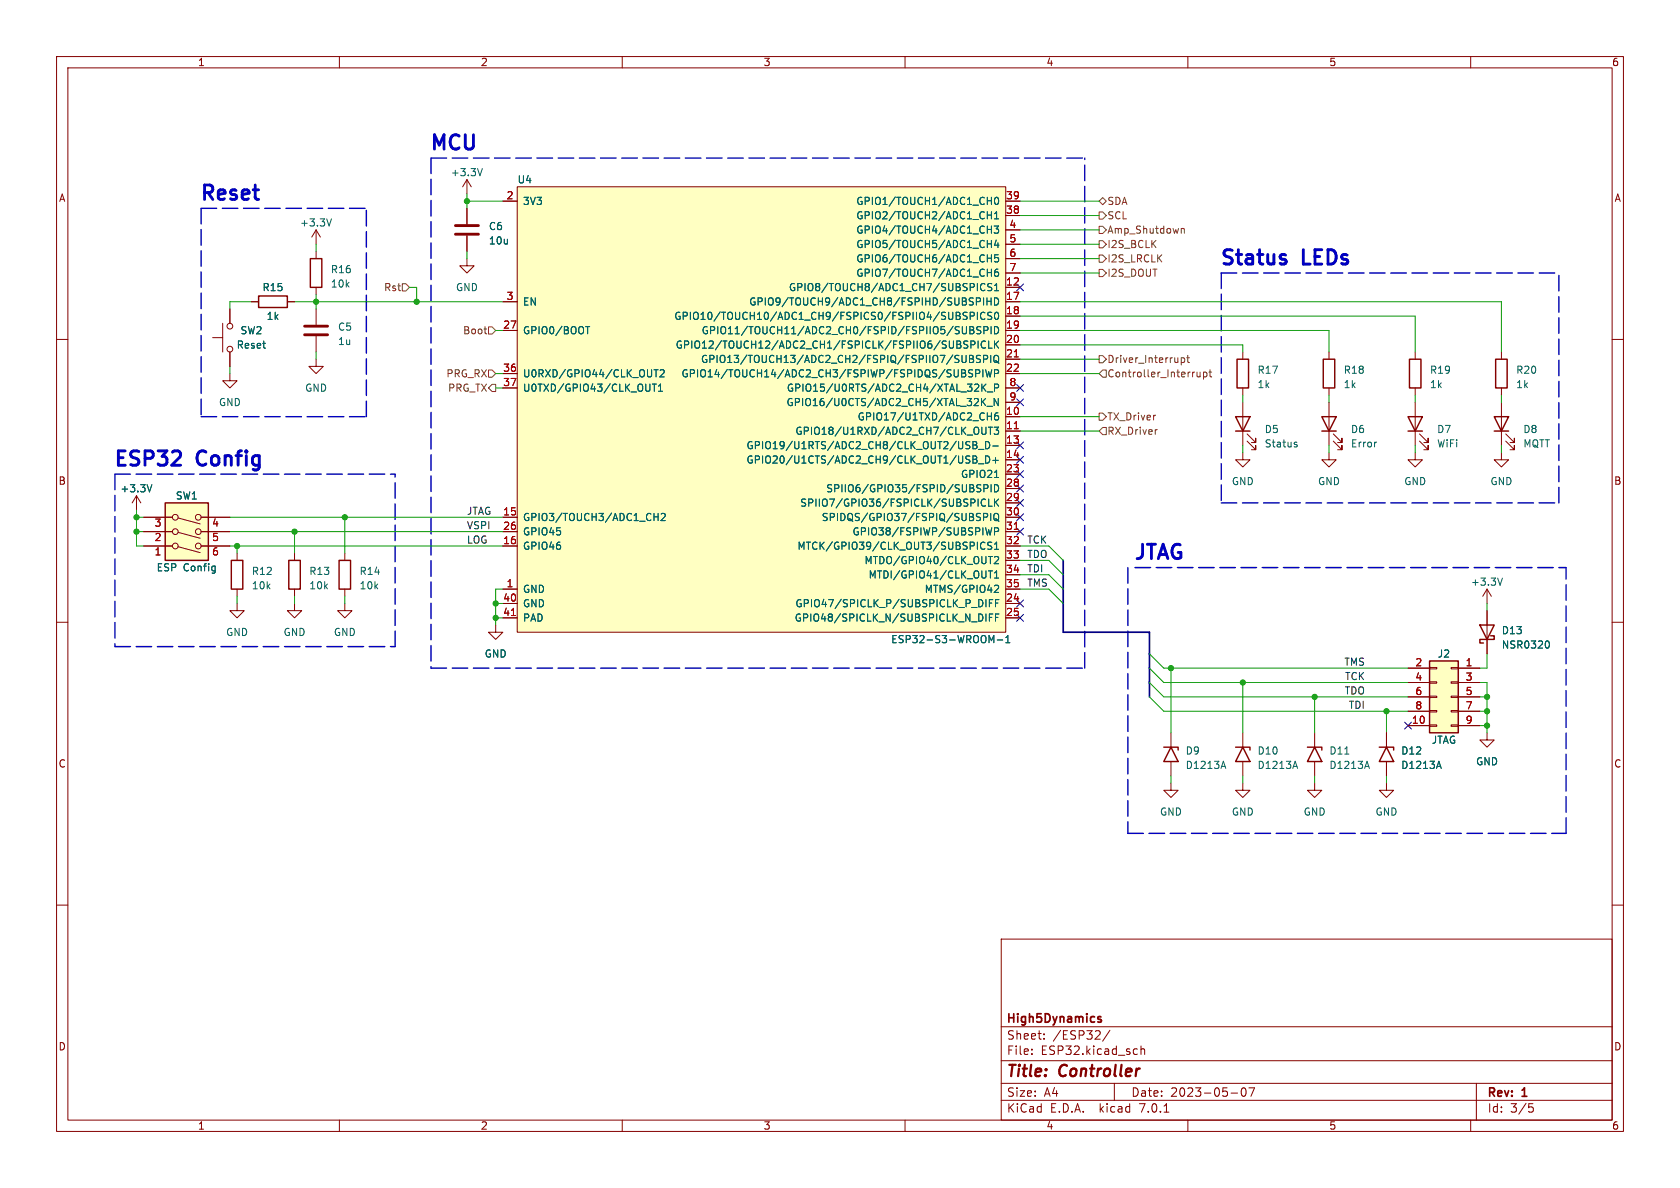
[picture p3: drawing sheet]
<svg xmlns="http://www.w3.org/2000/svg" width="297mm" height="210mm" viewBox="0 0 297 210" stroke-linecap="round" stroke-linejoin="round" font-family="sans-serif">
<g fill="none" stroke="#840000" stroke-width=".18">
<path d="M10 10h277v190h-277zM12 12h273v186h-273zM60 10v2M110 10v2M160 10v2M210 10v2M260 10v2M82.5 31.8v2.5M82.5 36.8v2.8M82.5 31.8l-.7 1.2M82.5 31.8l.8 1.2M88.9 35.6h2.5"/>
<path d="M91.4 33h86.4v78.8h-86.4zM177.8 35.6h2.5M177.8 38.1h2.5M10 60h2M37.6 59.7h1.8M39.4 57.2v5M40.6 54.6v2.6M44.4 53.3h1.3M50.8 53.3h1.3M55.9 40.6v2.6M55.9 44.5v1.2M55.9 50.8v1.3"/>
<path d="M55.9 54.6v2.8M55.9 59.4v2.8M55.9 40.6l-.8 1.3M55.9 40.6l.7 1.3M82.5 45.7v1.3h1.3l-1.3 1.3-1.2-1.3h1.2M82.5 41.7v2.8M88.9 53.3h2.5M88.9 58.4h2.5M177.8 53.3h2.5M177.8 50.8h2.5M177.8 55.9h2.5M177.8 58.4h2.5"/>
<path d="M177.8 40.6h2.5M177.8 43.2h2.5M177.8 45.7h2.5M177.8 48.3h2.5M285 60h2M40.6 66v1.3h1.3l-1.3 1.3-1.2-1.3h1.2M40.6 62.2v2.6M55.9 63.5v1.3h1.2l-1.2 1.2-1.3-1.2h1.3M88.9 66h2.5M88.9 68.6h2.5M177.8 73.7h2.5M177.8 76.2h2.5"/>
<path d="M177.8 78.7h2.5M177.8 61h2.5M177.8 63.5h2.5M177.8 66h2.5M177.8 68.6h2.5M177.8 71.1h2.5M219.7 62.2v1.3M219.7 68.6v1.3M219.7 71.1v7.6M220.5 78l1.5 1.5v-.8v.8h-.8M220.5 76.7l1.5 1.5v-.7v.7h-.8M234.9 62.2v1.3"/>
<path d="M234.9 68.6v1.3M234.9 71.1v7.6M235.7 78l1.5 1.5v-.8v.8h-.7M235.7 76.7l1.5 1.5v-.7v.7h-.7M250.2 62.2v1.3M250.2 68.6v1.3M250.2 71.1v7.6M251 78l1.5 1.5v-.8v.8h-.8M251 76.7l1.5 1.5v-.7v.7h-.8M265.4 62.2v1.3M265.4 68.6v1.3M265.4 71.1v7.6"/>
<path d="M266.2 78l1.5 1.5v-.8v.8h-.7M266.2 76.7l1.5 1.5v-.7v.7h-.7M24.1 87.6l-.7 1.3M24.1 87.6v2.6M24.1 87.6l.8 1.3M25.4 96.5h5.1M25.4 94h5.1M25.4 91.4h5.1M31.5 91.6l3.9 1M31.5 94.1l3.9 1M31.5 96.6l3.9 1.1M35.6 96.5h5"/>
<path d="M35.6 94h5M35.6 91.4h5M41.9 97.8v1.3M52.1 97.8v1.3M61 97.8v1.3M88.9 96.5h2.5M88.9 94h2.5M88.9 91.4h2.5M177.8 96.5h2.5M177.8 94h2.5M177.8 91.4h2.5M177.8 81.3h2.5"/>
<path d="M177.8 83.8h2.5M177.8 86.4h2.5M177.8 88.9h2.5M177.8 99.1h2.5M219.7 80v1.3h1.3l-1.3 1.3-1.3-1.3h1.3M234.9 80v1.3h1.3l-1.3 1.3-1.2-1.3h1.2M250.2 80v1.3h1.3l-1.3 1.3-1.3-1.3h1.3M265.4 80v1.3h1.3l-1.3 1.3-1.2-1.3h1.2M10 110h2M41.9 106.7v1.3h1.3l-1.3 1.2-1.3-1.2h1.3M41.9 104.1v1.3M52.1 106.7v1.3h1.2l-1.2 1.2-1.3-1.2h1.3"/>
<path d="M52.1 104.1v1.3M61 106.7v1.3h1.2l-1.2 1.2-1.3-1.2h1.3M61 104.1v1.3M87.6 110.5v1.3h1.3l-1.3 1.2-1.2-1.2h1.2M88.9 104.1h2.5M88.9 106.7h2.5M88.9 109.2h2.5M177.8 104.1h2.5M177.8 106.7h2.5M177.8 109.2h2.5M177.8 101.6h2.5M248.9 118.1h3.8"/>
<path d="M252.7 118h1.3v.2h-1.3zM256.5 118h1.3v.2h-1.3zM257.8 118.1h3.8M262.9 104.1v2.6M262.9 108v7.6M262.9 104.1l.8 1.3M262.9 104.1l-.8 1.3M285 110h2M207 138.4v1.3h1.3l-1.3 1.3-1.3-1.3h1.3M207 129.5v2.6M207 134.6v2.6M219.7 138.4v1.3h1.3l-1.3 1.3-1.3-1.3h1.3"/>
<path d="M219.7 129.5v2.6M219.7 134.6v2.6M232.4 138.4v1.3h1.3l-1.3 1.3-1.3-1.3h1.3M232.4 129.5v2.6M232.4 134.6v2.6M245.1 138.4v1.3h1.3l-1.3 1.3-1.3-1.3h1.3M245.1 129.5v2.6M245.1 134.6v2.6M248.9 128.3h3.8M248.9 120.7h3.8M248.9 123.2h3.8M248.9 125.7h3.8"/>
<path d="M252.7 128.1h1.3v.3h-1.3zM252.7 125.6h1.3v.3h-1.3zM252.7 123.1h1.3v.2h-1.3zM252.7 120.5h1.3v.3h-1.3zM256.5 128.1h1.3v.3h-1.3zM256.5 125.6h1.3v.3h-1.3zM256.5 123.1h1.3v.2h-1.3zM256.5 120.5h1.3v.3h-1.3zM257.8 128.3h3.8M257.8 120.7h3.8M257.8 123.2h3.8M257.8 125.7h3.8"/>
<path d="M262.9 129.5v1.3h-1.3l1.3 1.3 1.3-1.3h-1.3M10 160h2M285 160h2M177 166h108v32h-108zM60 198v2M110 198v2M160 198v2M177 194.5h108M177 191.5h108M177 187.5h108M177 181.5h108M182.4 186.3v.1"/>
<path d="M182.4 185.5v.1M184.6 183.6v.1M184.6 182.8v.1M196.2 182.1l-1.3 2M197 191.5v3M200.9 185.4l.2 .1M201.1 186.3l-.2 .1M201.7 184.9v1.5M201.7 185.5l.2-.1 .4 .1 .1 .9M205.8 196.6h.8M210 198v2M217.6 193.2h1.2"/>
<path d="M219.6 192.4l.2-.1a.81 .81 0 0 1 .6 .6 .81 .81 0 0 1-.3 .8l-.2 .1a.81 .81 0 0 1-.6-.6 .81 .81 0 0 1 .3-.8zM220.8 192.3h1l-.7 1.5M260 198v2M261 191.5v6.5M270.3 195.1h.7M270.4 195.7h.4l.3 .3-.2 .5-.5 .1"/>
<circle cx="40.6" cy="57.7" r=".51"/>
<circle cx="40.6" cy="61.7" r=".51"/>
<circle cx="31" cy="94" r=".51"/>
<circle cx="31" cy="96.5" r=".51"/>
<circle cx="31" cy="91.4" r=".51"/>
<circle cx="35.1" cy="96.5" r=".51"/>
<circle cx="35.1" cy="91.4" r=".51"/>
<circle cx="35.1" cy="94" r=".51"/>
</g>
<path d="M194.3 179.7l.3 .1M194.3 180.2l.3 .1 .1 .2-.2 .2h-.3" fill="none" stroke="#840000" stroke-width=".3"/>
<g fill="none" stroke="#840000" stroke-width=".25">
<path d="M45.7 52.3h5.1v2.1h-5.1zM54.9 45.7h2v5.1h-2zM218.4 73.7h2.6l-1.3 2.5zM218.4 76.2h2.6M218.7 63.5h2v5.1h-2zM233.7 73.7h2.5l-1.3 2.5zM233.7 76.2h2.5M233.9 63.5h2.1v5.1h-2.1zM248.9 73.7h2.6l-1.3 2.5zM248.9 76.2h2.6M249.2 63.5h2v5.1h-2zM264.2 73.7h2.5l-1.3 2.5z"/>
<path d="M264.2 76.2h2.5M264.4 63.5h2v5.1h-2zM29.2 88.9h7.6v10.2h-7.6zM40.9 99.1h2v5h-2zM51.1 99.1h2v5h-2zM59.9 99.1h2.1v5h-2.1zM252.7 116.8h5.1v12.7h-5.1zM261.6 110.5h2.6l-1.3 2.5zM263.5 112.4h.7v.6h-2.6v.7h.7M205.7 132.1h2.6v.5M207 132.1l1.3 2.5h-2.6zM218.4 132.1h2.6v.5"/>
<path d="M219.7 132.1l1.3 2.5h-2.6zM231.1 132.1h2.6v.5M232.4 132.1l1.3 2.5h-2.6zM243.8 132.1h2.6v.5M245.1 132.1l1.3 2.5h-2.6z"/>
</g>
<g fill="none" stroke="#006464" stroke-width=".18">
<path d="M58.6 38.7l-.4 1.3M85.3 29.8l-.5 1.3M174.5 37.4v1.3M174.5 38h.8M174.5 35.5h.8M175.3 34.9v1.2M175.3 37.4v1.3M175.3 40v1.2M175.8 40h.7l-.4 .4 .4 .2v.5l-.2 .1-.5-.1M175.8 37.8l.4-.4v1.3M175.8 38.7h.7M176 34.9h.1a.68 .68 0 0 1 .5 .6 .68 .68 0 0 1-.5 .6 .84 .84 0 0 1-.1-1.2z"/>
<path d="M103.5 57.7h.7M170.9 57.7v1.1l-.3 .2h-.2M171 55.3l-.5-.1-.2 .1v.4l.6 .2 .1 .3-.3 .3-.4-.1M171.5 57.7h.4l.2 .3-.2 .3 .2 .2 .1 .3-.3 .2h-.4zM171.5 58.3h.4M171.5 55.9l.6-.1 .1-.2v-.3l-.7-.1v1.3M172.6 53.3h.6l.1-.2v-.3l-.7-.1v1.2M172.8 55.2v1.3M173.4 57.8l-.5-.1-.2 .2v.3l.6 .3 .1 .3-.2 .2-.5-.1M173.9 52.7v1.2M173.9 58.4l.6-.1 .2-.1-.1-.3-.7-.2v1.3M174.1 50.2a.6 .6 0 0 0-.8 .5 .6 .6 0 0 0 .6 .7l.2-.1"/>
<path d="M174.1 55.3a.6 .6 0 0 0-.8 .4 .6 .6 0 0 0 .6 .8l.2-.2M174.5 52.7v1.2M174.5 53.3h.7M174.5 40.6h.8M174.5 43.1h.8M174.5 45.6h.8M174.5 48.2h.8M175.2 52.7v1.2M175.2 57.7v1.3M175.3 42.5v1.3M175.3 45v1.3M175.3 47.6v1.2"/>
<path d="M175.3 50.2l-.5-.1-.1 .1v.4l.5 .2 .1 .3-.2 .3-.5-.1M175.3 55.3l-.5-.1-.1 .1v.4l.5 .2 .1 .3-.2 .3-.5-.1M175.8 52.7a.64 .64 0 0 1 .7 .6 .64 .64 0 0 1-.7 .6zM175.8 57.7a.64 .64 0 0 1 .7 .7 .64 .64 0 0 1-.7 .6zM175.8 51.4h.7M175.8 50.5l.4-.4v1.3M176 55.3l.1-.1a.68 .68 0 0 1 .5 .6 .68 .68 0 0 1-.5 .7 .84 .84 0 0 1-.1-1.2zM176.1 42.4l-.3 .9h.8M176.4 47.6h-.3a.86 .86 0 0 0 0 1.2l.4-.1v-.4l-.2-.2h-.2l-.3 .2M176.4 42.9v.9M176.5 45h-.6l-.1 .6 .2-.1 .4 .1 .1 .2v.4l-.2 .1-.5-.1M115.3 67.9h.7"/>
<path d="M115.6 65.4h.7M115.7 67.9v1.3M116 65.4v1.2M116.4 69.2h.7M116.4 68.3l.4-.4v1.3M116.7 65.5l.5-.1 .2 .3-.8 .9h.8M170.8 62.8v1l-.2 .3M171.1 60.3h-.5l-.2 .1v.4l.6 .2 .1 .3-.2 .2h-.5M171.3 78.1h.2M171.4 78.8v.4M171.4 62.8h.4l.3 .3-.3 .3 .3 .1v.3l-.2 .3h-.5zM171.4 63.4h.4"/>
<path d="M171.6 60.9h.6l.2-.2-.1-.3-.7-.1v1.2M171.9 65.4h-.4l-.2 .1v.3l.5 .3 .1 .3-.2 .2h-.5M172 78.1h.4l.3 .2-.3 .4 .3 .1v.3l-.2 .2h-.5zM172 78.7h.4M172.5 66h.6l.1-.2v-.3l-.7-.1v1.2M172.9 60.3v1.2M173 79.4h.9M173.3 62.9l-.4-.1-.2 .1v.4l.5 .2 .1 .3-.2 .3-.5-.1M173.5 70.4v1.3M173.6 67.9v1.3M173.6 75.5v1l.2 .3 .4-.1 .1-.2v-1M173.7 71l.5 .7"/>
<path d="M173.8 65.4v1.2M173.8 68.4l.5 .8M173.9 63.5l.6-.1 .1-.2-.1-.3-.6-.1v1.3M174.2 78.1a.64 .64 0 0 1 .8 .6 .64 .64 0 0 1-.8 .6zM174.2 60.4a.6 .6 0 0 0-.8 .4 .6 .6 0 0 0 .6 .7l.2-.1M174.2 65.4l.3 1.2 .3-.9 .2 .9 .3-1.2M174.2 70.4l-.7 .8M174.3 67.9l-.7 .7M174.5 71.8h1M174.5 73v1.2M174.5 73.6h.8M174.5 69.3h1"/>
<path d="M174.7 75.5h.8M174.8 60.3v1.2h.6M175.1 75.5v1.3M175.2 62.8v1.3M175.3 73v1.2M175.5 78.8h1M175.8 75.5h.7l-.4 .5 .4 .1v.6l-.2 .1-.5-.1M175.8 60.3v1.2M175.8 66h.6l.1-.2v-.3l-.7-.1v1.2M175.8 68.6l.6-.1 .1-.2v-.3l-.7-.1v1.3M175.9 62.9l.1-.1a.43 .43 0 0 1 .5 .4v.5a.42 .42 0 0 1-.4 .4 .42 .42 0 0 1-.4-.4v-.5zM175.9 63.8l.7 .4"/>
<path d="M176 60.8l.5 .7M176.4 73h-.3a.86 .86 0 0 0 0 1.2l.4-.1v-.4l-.2-.2h-.2l-.3 .2M176.5 70.4v1.3l-.7-1.3v1.3M176.5 60.3l-.7 .7M229 78.2h.3M229 78.6h.3v.2l-.1 .2h-.3M243.2 78.2h.2M26.9 85.7l-.5 1.2M115.6 91.4h.7M116.3 90.8v1.2M116.9 90.9l.5-.1 .2 .3-.8 .9h.8M172 80.6h.4l.3 .2-.3 .4 .3 .1v.3l-.2 .3h-.5z"/>
<path d="M172 81.2h.4M172.9 88.2v1.3M172.9 86.3l.4 .1 .1 .3-.2 .2h-.3M172.9 85.7h.5M173 82h.9M173.9 91.4h.6l.1-.2-.1-.3-.6-.1v1.2M173.9 86.3h.6l.2-.2-.1-.3-.7-.1v1.2M174.1 96a.6 .6 0 0 0-.8 .4 .6 .6 0 0 0 .6 .7l.2-.1M174.2 80.6a.64 .64 0 0 1 .8 .6 .64 .64 0 0 1-.8 .7zM174.2 88.3a.6 .6 0 0 0-.8 .5 .6 .6 0 0 0 .6 .7l.2-.1M174.7 98.4h.8M174.8 88.2v1.3h.6"/>
<path d="M175.1 98.4v1.2M175.2 90.8v1.2M175.2 85.7v1.2M175.3 95.9l-.5-.1-.1 .2v.3l.5 .3 .1 .3-.2 .2-.5-.1M175.3 93.3l-.3 1.3-.2-.9-.3 .9M175.5 81.4h1M175.8 85.7a.64 .64 0 0 1 .7 .6 .64 .64 0 0 1-.7 .6zM175.8 88.2v1.3M175.8 94l.6-.1 .1-.2v-.3l-.7-.1v1.3M175.8 98.5l.5-.1 .2 .3-.7 .9h.7M175.8 96.2l.4-.4v1.3M175.8 84.4h.7"/>
<path d="M175.8 97.1h.7M175.9 90.8h.1a.43 .43 0 0 1 .5 .4v.4a.42 .42 0 0 1-.4 .4 .42 .42 0 0 1-.4-.4v-.4zM175.9 91.7l.7 .4M176 80.9v1M176 88.8l.5 .7M176.5 88.2l-.7 .7M37.9 100.1h.1M38 100.1v1.1M38 100.9h-.1M174.3 106v1.3M174.3 108.5v1.3M174.7 100.9h.8"/>
<path d="M174.9 106.6h.4M174.9 109.1h.4M175.1 100.9v1.3M175.3 113.3l.4-1v1.3M175.5 106h-.6v1.3M175.5 108.5h-.6v1.3M175.8 101.3l.4-.4v1.3M175.8 102.2h.7M175.9 103.5h.4l.2 .3-.7 .9h.7M176 106.6h.4M176 109.1h.4M176.3 113.1h1"/>
<path d="M176.6 106h-.6v1.3M176.6 108.5h-.6v1.3M177.8 113.6h.7M177.8 112.7l.4-.4v1.3M265.6 102.2l-.4 1.3M273.6 113.3a.79 .79 0 0 1 0 1.3M216 135.5h.6M216.3 134.6l.4 1.2M228.7 135.5h.6M229 134.6l.4 1.2M241.4 135.5h.6M241.7 134.6l.4 1.2"/>
<path d="M254.1 135.5h.6M254.4 134.6l.4 1.2"/>
</g>
<g fill="#ffffc2" stroke="#ffffc2" stroke-width=".18">
<path d="M252.7 116.8h5.1v12.7h-5.1z"/>
<path d="M29.2 88.9h7.6v10.2h-7.6z"/>
<path d="M91.4 33h86.4v78.8h-86.4z"/>
</g>
<path d="M80.5 39.9h4.1M53.8 59.2h4.1M53.8 57.7h4.1M80.5 41.4h4.1" fill="none" stroke="#840000" stroke-width=".51"/>
<path d="M179.3 75.8h.7M179.3 63.1h.7M179.3 93.6h.7M90.4 108.8h.7" fill="none" stroke="#a90000" stroke-width=".18"/>
<g fill="none" stroke="#725600" stroke-width=".18">
<path d="M194.3 37.5h.6l.7 .6-.7 .6h-.6zM194.3 35.6l.6-.7 .7 .7-.7 .6zM71.1 50.2h.7l.6 .6-.6 .6h-.7zM85.6 58.2h.4M85.9 59h.1M86.4 57.8h.6l.6 .6-.6 .7h-.6zM194.3 45.1h.6l.7 .6-.7 .7h-.6zM194.3 40h.6l.7 .6-.7 .7h-.6zM194.3 42.5h.6l.7 .7-.7 .6h-.6zM194.3 47.6h.6l.7 .7-.7 .6h-.6zM208.8 40.4v.8M208.8 40.5l.2-.1h.3l.1 .8"/>
<path d="M86.4 65.4h.6l.6 .6-.6 .7h-.6zM87 67.9h.6v1.3h-.6l-.6-.6zM194.3 73h.6l.7 .7-.7 .6h-.6zM194.3 62.9h.6l.7 .6-.7 .6h-.6zM194.9 65.4h.7v1.3h-.7l-.6-.7zM194.9 75.6h.7v1.2h-.7l-.6-.6zM204.5 75.9h.1M208.8 63.2v1.3M208.8 63.3l.4-.1 .2 .3-.1 .5h-.5M209.8 63.2h.5M210 62.8v1.1l.3 .2M211.6 65.8l.1 .8h.3l.2-.1"/>
<path d="M212.2 65.8v.8M212.8 65.8h.3l.3 .2-.2 .6h-.4M212.8 65.8v1.3M213.7 65.8h.5M213.9 65.4v1l.3 .2"/>
</g>
<g fill="none" stroke="#0000c2" stroke-width=".25" stroke-dasharray="2.7 1">
<path d="M35.6 36.8v36.9M35.6 36.8h29.2M76.2 27.9h115.6M76.2 27.9v90.2M215.9 48.3h59.7M215.9 48.3v40.6M35.6 73.7h29.2M64.8 73.7v-36.9M20.3 83.8v30.5M20.3 83.8h49.5M215.9 88.9h59.7M275.6 88.9v-40.6"/>
<path d="M20.3 114.3h49.5M69.8 114.3v-30.5M76.2 118.1h115.6M191.8 118.1v-90.2M199.4 100.3v47M200.7 100.3h76.2M199.4 147.3h77.5M276.9 147.3v-47"/>
</g>
<path d="M188 99.1v12.7h15.2v11.4" fill="none" stroke="#000084" stroke-width=".3"/>
<g fill="none" stroke="#009600" stroke-width=".18">
<path d="M82.5 35.6h6.4M82.5 34.3v2.5M180.3 35.6h14M180.3 38.1h14M44.4 53.3h-3.8v1.3M52.1 53.3h36.8M55.9 43.2v1.3M55.9 52.1v2.5M72.4 50.8h1.3v2.5M82.5 44.5v1.2M87.6 58.4h1.3M180.3 40.6h14"/>
<path d="M180.3 43.2h14M180.3 48.3h14M180.3 58.4h54.6v3.8M180.3 53.3h85.1v8.9M180.3 55.9h69.9v6.3M180.3 45.7h14M40.6 64.8v1.2M55.9 62.2v1.3M87.6 66h1.3M87.6 68.6h1.3M180.3 66h14M180.3 73.7h14"/>
<path d="M180.3 63.5h14M180.3 61h39.4v1.2M180.3 76.2h14M219.7 69.9v1.2M219.7 78.7v1.3M234.9 69.9v1.2M234.9 78.7v1.3M250.2 69.9v1.2M250.2 78.7v1.3M265.4 69.9v1.2M265.4 78.7v1.3M24.1 91.4h1.3"/>
<path d="M24.1 90.2v6.3h1.3M24.1 94h1.3M40.6 91.4h48.3M40.6 96.5h48.3M40.6 94h48.3M41.9 96.5v1.3M52.1 94v3.8M61 91.4v6.4M180.3 96.5h5.1l2.6 2.6M180.3 99.1h5.1l2.6 2.5M41.9 105.4v1.3M52.1 105.4v1.3"/>
<path d="M61 105.4v1.3M87.6 109.2h1.3M87.6 106.7h1.3M88.9 104.1h-1.3v6.4M180.3 104.1h5.1l2.6 2.6M180.3 101.6h5.1l2.6 2.5M203.2 115.6l2.5 2.5h43.2M203.2 118.1l2.5 2.6h43.2M207 118.1v11.4M262.9 106.7v1.3M262.9 115.6v2.5h-1.3M203.2 120.7l2.5 2.5h43.2"/>
<path d="M203.2 123.2l2.5 2.5h43.2M207 137.2v1.2M219.7 120.7v8.8M219.7 137.2v1.2M232.4 123.2v6.3M232.4 137.2v1.2M245.1 125.7v3.8M245.1 137.2v1.2M261.6 123.2h1.3M261.6 120.7h1.3v8.8M261.6 128.3h1.3M261.6 125.7h1.3"/>
</g>
<g fill="none" stroke="#000084" stroke-width=".18">
<path d="M179.7 50.2l1.2 1.2M180.9 50.2l-1.2 1.2M179.7 78.1l1.2 1.2M179.7 68l1.2 1.2M179.7 70.5l1.2 1.2M180.9 78.1l-1.2 1.2M180.9 68l-1.2 1.2M180.9 70.5l-1.2 1.2M179.7 93.4l1.2 1.2M179.7 83.2l1.2 1.2M179.7 90.8l1.2 1.2M179.7 88.3l1.2 1.2"/>
<path d="M179.7 80.7l1.2 1.2M179.7 85.8l1.2 1.2M180.9 93.4l-1.2 1.2M180.9 83.2l-1.2 1.2M180.9 90.8l-1.2 1.2M180.9 88.3l-1.2 1.2M180.9 80.7l-1.2 1.2M180.9 85.8l-1.2 1.2M179.7 106.1l1.2 1.2M179.7 108.6l1.2 1.2M180.9 106.1l-1.2 1.2M180.9 108.6l-1.2 1.2"/>
<path d="M248.3 127.7l1.2 1.2M249.5 127.7l-1.2 1.2"/>
</g>
<g fill="#009600" stroke="#009600" stroke-width=".18">
<circle cx="61" cy="91.4" r=".46"/>
<circle cx="87.6" cy="109.2" r=".46"/>
<circle cx="262.9" cy="125.7" r=".46"/>
<circle cx="262.9" cy="123.2" r=".46"/>
<circle cx="232.4" cy="123.2" r=".46"/>
<circle cx="245.1" cy="125.7" r=".46"/>
<circle cx="262.9" cy="128.3" r=".46"/>
<circle cx="73.7" cy="53.3" r=".46"/>
<circle cx="87.6" cy="106.7" r=".46"/>
<circle cx="55.9" cy="53.3" r=".46"/>
<circle cx="82.5" cy="35.6" r=".46"/>
<circle cx="52.1" cy="94" r=".46"/>
<circle cx="24.1" cy="91.4" r=".46"/>
<circle cx="24.1" cy="94" r=".46"/>
<circle cx="41.9" cy="96.5" r=".46"/>
<circle cx="207" cy="118.1" r=".46"/>
<circle cx="219.7" cy="120.7" r=".46"/>
</g>
<g font-size="3.5" fill="#0000c2">
<text x="76.2" y="26.7">MCU</text>
<text x="35.6" y="35.6">Reset</text>
<text x="215.9" y="47">Status</text>
<text x="230.6" y="47">LEDs</text>
<text x="20.3" y="82.6">ESP32</text>
<text x="35.1" y="82.6">Config</text>
<text x="200.7" y="99.1">JTAG</text>
</g>
<g font-size="2.8" fill="#840000">
<text x="178" y="190.8">Title:</text>
<text x="187.4" y="190.8">Controller</text>
</g>
<g font-size="2.1" fill="#840000">
<text x="178" y="183.9">Sheet:</text>
<text x="178" y="181.1">High5Dynamics</text>
<text x="186.2" y="183.9">/ESP32/</text>
<text x="178" y="186.6">File:</text>
<text x="184" y="186.6">ESP32.kicad_sch</text>
<text x="178" y="196.8">KiCad</text>
<text x="178" y="194">Size:</text>
<text x="184.6" y="194">A4</text>
<text x="185.7" y="196.8">E.D.A.</text>
<text x="194.4" y="196.8">kicad</text>
<text x="200" y="194">Date:</text>
<text x="201.5" y="196.8">7.0.1</text>
<text x="206.9" y="194">2023-05-07</text>
<text x="263" y="194.2">Rev:</text>
<text x="263" y="196.8">Id:</text>
<text x="267" y="196.8">3/5</text>
<text x="269.2" y="194.2">1</text>
</g>
<g font-size="1.8" fill="#840000">
<text x="35" y="11.8">1</text>
<text x="85" y="11.8">2</text>
<text x="135" y="11.8">3</text>
<text x="185" y="11.8">4</text>
<text x="235" y="11.8">5</text>
<text x="285" y="11.8">6</text>
<text x="10.4" y="35.8">A</text>
<text x="285.4" y="35.8">A</text>
<text x="10.3" y="85.8">B</text>
<text x="285.3" y="85.8">B</text>
<text x="10.3" y="135.8">C</text>
<text x="285.3" y="135.8">C</text>
<text x="10.3" y="185.8">D</text>
<text x="285.3" y="185.8">D</text>
<text x="35" y="199.8">1</text>
<text x="85" y="199.8">2</text>
<text x="135" y="199.8">3</text>
<text x="185" y="199.8">4</text>
<text x="235" y="199.8">5</text>
<text x="285" y="199.8">6</text>
</g>
<g font-size="1.8" fill="#006464">
<text x="79.6" y="31.3">+3.3V</text>
<text x="91.4" y="32.6">U4</text>
<text x="53" y="40.2">+3.3V</text>
<text x="86.4" y="40.8">C6</text>
<text x="92.5" y="36.4">3V3</text>
<text x="151.3" y="38.9">GPIO2/TOUCH2/ADC1_CH1</text>
<text x="151.3" y="36.4">GPIO1/TOUCH1/ADC1_CH0</text>
<text x="151.3" y="41.5">GPIO4/TOUCH4/ADC1_CH3</text>
<text x="86.4" y="43.4">10u</text>
<text x="151.3" y="44">GPIO5/TOUCH5/ADC1_CH4</text>
<text x="151.3" y="46.5">GPIO6/TOUCH6/ADC1_CH5</text>
<text x="46.4" y="51.6">R15</text>
<text x="58.4" y="48.5">R16</text>
<text x="58.4" y="51">10k</text>
<text x="80.6" y="51.6">GND</text>
<text x="139.3" y="51.6">GPIO8/TOUCH8/ADC1_CH7/SUBSPICS1</text>
<text x="151.3" y="49.1">GPIO7/TOUCH7/ADC1_CH6</text>
<text x="42.5" y="59.2">SW2</text>
<text x="47.1" y="56.7">1k</text>
<text x="59.7" y="58.6">C5</text>
<text x="92.5" y="59.2">GPIO0/BOOT</text>
<text x="92.5" y="54.2">EN</text>
<text x="119.1" y="56.7">GPIO10/TOUCH10/ADC1_CH9/FSPICS0/FSPIIO4/SUBSPICS0</text>
<text x="123.9" y="59.2">GPIO11/TOUCH11/ADC2_CH0/FSPID/FSPIIO5/SUBSPID</text>
<text x="132.3" y="54.2">GPIO9/TOUCH9/ADC1_CH8/FSPIHD/SUBSPIHD</text>
<text x="41.8" y="61.8">Reset</text>
<text x="59.7" y="61.2">1u</text>
<text x="119.3" y="61.8">GPIO12/TOUCH12/ADC2_CH1/FSPICLK/FSPIIO6/SUBSPICLK</text>
<text x="123.8" y="64.3">GPIO13/TOUCH13/ADC2_CH2/FSPIQ/FSPIIO7/SUBSPIQ</text>
<text x="38.6" y="71.9">GND</text>
<text x="53.9" y="69.4">GND</text>
<text x="92.5" y="66.9">U0RXD/GPIO44/CLK_OUT2</text>
<text x="92.5" y="69.4">U0TXD/GPIO43/CLK_OUT1</text>
<text x="120.4" y="66.9">GPIO14/TOUCH14/ADC2_CH3/FSPIWP/FSPIDQS/SUBSPIWP</text>
<text x="138.9" y="71.9">GPIO16/U0CTS/ADC2_CH5/XTAL_32K_N</text>
<text x="139" y="69.4">GPIO15/U0RTS/ADC2_CH4/XTAL_32K_P</text>
<text x="222.3" y="66.2">R17</text>
<text x="222.3" y="68.8">1k</text>
<text x="237.5" y="66.2">R18</text>
<text x="237.5" y="68.8">1k</text>
<text x="252.7" y="66.2">R19</text>
<text x="252.7" y="68.8">1k</text>
<text x="268" y="66.2">R20</text>
<text x="268" y="68.8">1k</text>
<text x="140.5" y="77">GPIO18/U1RXD/ADC2_CH7/CLK_OUT3</text>
<text x="151.5" y="74.5">GPIO17/U1TXD/ADC2_CH6</text>
<text x="223.5" y="76.7">D5</text>
<text x="238.8" y="76.7">D6</text>
<text x="254" y="76.7">D7</text>
<text x="269.2" y="76.7">D8</text>
<text x="131.8" y="79.6">GPIO19/U1RTS/ADC2_CH8/CLK_OUT2/USB_D-</text>
<text x="131.8" y="82.1">GPIO20/U1CTS/ADC2_CH9/CLK_OUT1/USB_D+</text>
<text x="223.5" y="79.2">Status</text>
<text x="238.8" y="79.2">Error</text>
<text x="254" y="79.2">WiFi</text>
<text x="269.2" y="79.2">MQTT</text>
<text x="21.2" y="87.2">+3.3V</text>
<text x="31" y="88.5">SW1</text>
<text x="141.3" y="89.7">SPIIO7/GPIO36/FSPICLK/SUBSPICLK</text>
<text x="145.9" y="87.2">SPIIO6/GPIO35/FSPID/SUBSPID</text>
<text x="169.8" y="84.6">GPIO21</text>
<text x="217.7" y="85.9">GND</text>
<text x="233" y="85.9">GND</text>
<text x="248.2" y="85.9">GND</text>
<text x="263.4" y="85.9">GND</text>
<text x="92.5" y="92.3">GPIO3/TOUCH3/ADC1_CH2</text>
<text x="92.5" y="94.8">GPIO45</text>
<text x="145.1" y="92.3">SPIDQS/GPIO37/FSPIQ/SUBSPIQ</text>
<text x="150.6" y="94.8">GPIO38/FSPIWP/SUBSPIWP</text>
<text x="27.6" y="101.2">ESP Config</text>
<text x="44.5" y="101.8">R12</text>
<text x="54.6" y="101.8">R13</text>
<text x="63.5" y="101.8">R14</text>
<text x="92.5" y="97.3">GPIO46</text>
<text x="140.9" y="97.3">MTCK/GPIO39/CLK_OUT3/SUBSPICS1</text>
<text x="152.7" y="99.9">MTDO/GPIO40/CLK_OUT2</text>
<text x="44.5" y="104.3">10k</text>
<text x="54.6" y="104.3">10k</text>
<text x="63.5" y="104.3">10k</text>
<text x="92.5" y="105">GND</text>
<text x="92.5" y="107.5">GND</text>
<text x="140.5" y="107.5">GPIO47/SPICLK_P/SUBSPICLK_P_DIFF</text>
<text x="153.4" y="102.4">MTDI/GPIO41/CLK_OUT1</text>
<text x="163.4" y="105">MTMS/GPIO42</text>
<text x="260" y="103.7">+3.3V</text>
<text x="39.9" y="112.6">GND</text>
<text x="50.1" y="112.6">GND</text>
<text x="59" y="112.6">GND</text>
<text x="92.5" y="110">PAD</text>
<text x="140.4" y="110">GPIO48/SPICLK_N/SUBSPICLK_N_DIFF</text>
<text x="157.5" y="113.9">ESP32-S3-WROOM-1</text>
<text x="265.4" y="112.3">D13</text>
<text x="85.6" y="116.4">GND</text>
<text x="254.1" y="116.4">J2</text>
<text x="265.4" y="114.8">NSR0320</text>
<text x="253.1" y="131.6">JTAG</text>
<text x="209.6" y="133.5">D9</text>
<text x="209.6" y="136.1">D1213A</text>
<text x="222.3" y="133.5">D10</text>
<text x="222.3" y="136.1">D1213A</text>
<text x="235" y="133.5">D11</text>
<text x="235" y="136.1">D1213A</text>
<text x="247.7" y="133.5">D12</text>
<text x="247.7" y="136.1">D1213A</text>
<text x="260.9" y="135.4">GND</text>
<text x="205" y="144.3">GND</text>
<text x="217.7" y="144.3">GND</text>
<text x="230.4" y="144.3">GND</text>
<text x="243.1" y="144.3">GND</text>
</g>
<g font-size="1.8" fill="#a90000">
<text x="89.5" y="35.3">2</text>
<text x="177.8" y="35.3">39</text>
<text x="177.8" y="37.8">38</text>
<text x="178.4" y="40.4">4</text>
<text x="178.4" y="42.9">5</text>
<text x="178.4" y="45.5">6</text>
<text x="89.5" y="53.1">3</text>
<text x="177.8" y="50.5">12</text>
<text x="177.8" y="53.1">17</text>
<text x="178.4" y="48">7</text>
<text x="88.9" y="58.2">27</text>
<text x="177.8" y="55.6">18</text>
<text x="177.8" y="58.2">19</text>
<text x="88.9" y="65.8">36</text>
<text x="177.8" y="60.7">20</text>
<text x="177.8" y="63.2">21</text>
<text x="177.8" y="65.8">22</text>
<text x="88.9" y="68.3">37</text>
<text x="178.4" y="68.3">8</text>
<text x="178.4" y="70.9">9</text>
<text x="177.8" y="73.4">10</text>
<text x="177.8" y="75.9">11</text>
<text x="177.8" y="78.5">13</text>
<text x="177.8" y="81">14</text>
<text x="177.8" y="83.6">23</text>
<text x="177.8" y="86.1">28</text>
<text x="177.8" y="88.6">29</text>
<text x="27.3" y="95.9">2</text>
<text x="27.3" y="93.3">3</text>
<text x="37.4" y="93.3">4</text>
<text x="37.4" y="95.9">5</text>
<text x="88.9" y="91.2">15</text>
<text x="88.9" y="93.7">26</text>
<text x="177.8" y="91.2">30</text>
<text x="177.8" y="93.7">31</text>
<text x="27.3" y="98.4">1</text>
<text x="37.4" y="98.4">6</text>
<text x="88.9" y="96.3">16</text>
<text x="177.8" y="96.3">32</text>
<text x="177.8" y="98.8">33</text>
<text x="177.8" y="101.3">34</text>
<text x="88.9" y="106.4">40</text>
<text x="89.5" y="103.9">1</text>
<text x="177.8" y="106.4">24</text>
<text x="177.8" y="103.9">35</text>
<text x="88.9" y="109">41</text>
<text x="177.8" y="109">25</text>
<text x="250.2" y="117.9">2</text>
<text x="259" y="117.9">1</text>
<text x="250.2" y="120.4">4</text>
<text x="250.2" y="122.9">6</text>
<text x="250.2" y="125.5">8</text>
<text x="259" y="120.4">3</text>
<text x="259" y="122.9">5</text>
<text x="259" y="125.5">7</text>
<text x="249.6" y="128">10</text>
<text x="259" y="128">9</text>
</g>
<g font-size="1.8" fill="#725600">
<text x="195.8" y="38.9">SCL</text>
<text x="195.8" y="36.4">SDA</text>
<text x="195.8" y="41.5">Amp_Shutdown</text>
<text x="195.8" y="46.5">I2S_LRCLK</text>
<text x="195.8" y="44">I2S_BCLK</text>
<text x="67.8" y="51.6">Rst</text>
<text x="195.8" y="49.1">I2S_DOUT</text>
<text x="81.7" y="59.2">Boot</text>
<text x="195.8" y="64.3">Driver_Interrupt</text>
<text x="78.8" y="66.9">PRG_RX</text>
<text x="79.1" y="69.4">PRG_TX</text>
<text x="195.8" y="66.9">Controller_Interrupt</text>
<text x="195.8" y="74.5">TX_Driver</text>
<text x="195.8" y="77">RX_Driver</text>
</g>
<g font-size="1.8" fill="#0f0f0f">
<text x="82.5" y="91.1">JTAG</text>
<text x="82.5" y="93.6">VSPI</text>
<text x="82.5" y="96.2">LOG</text>
<text x="181.6" y="96.2">TCK</text>
<text x="181.6" y="98.7">TDO</text>
<text x="181.6" y="101.3">TDI</text>
<text x="181.6" y="103.8">TMS</text>
<text x="237.5" y="117.8">TMS</text>
<text x="237.6" y="122.8">TDO</text>
<text x="237.7" y="120.3">TCK</text>
<text x="238.3" y="125.4">TDI</text>
</g>
</svg>
